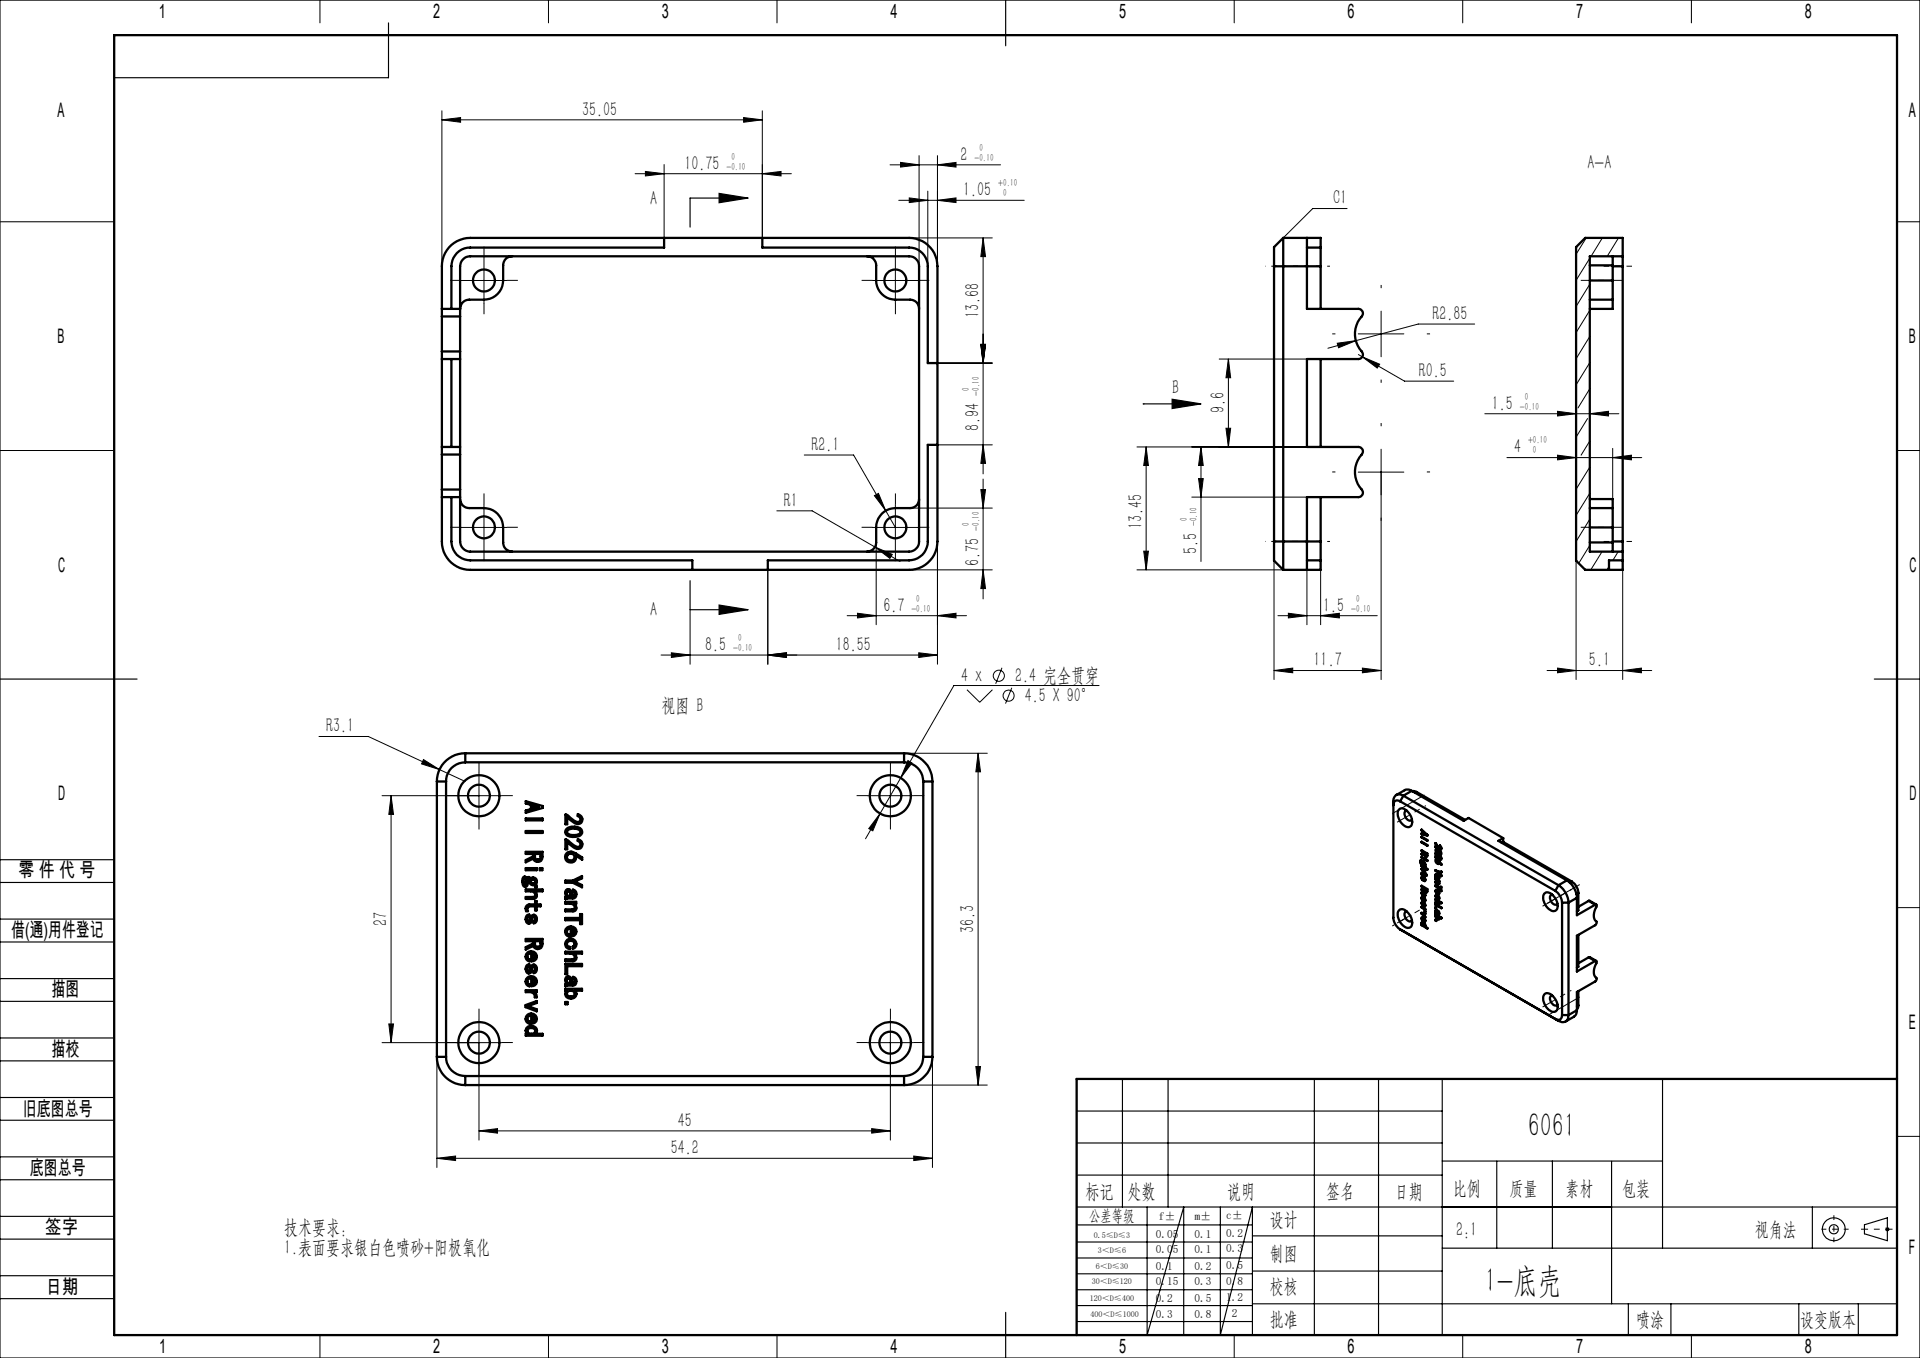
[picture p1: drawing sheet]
<svg xmlns="http://www.w3.org/2000/svg" width="420mm" height="297mm" viewBox="0 0 420 297" stroke-linecap="round" stroke-linejoin="round" font-family="sans-serif">
<g fill="none" stroke="#000" stroke-width=".5">
<path d="M25 7.7h390v284.3h-390zM112 56.1a1.93 1.93 0 0 0-1.9 1.9v3.3a4.2 4.2 0 0 1-4.2 4.2h-3.2a1.99 1.99 0 0 0-2.1 2.1M145.3 52v2.1h-42.4a4.1 4.1 0 0 0-4.2 4.1v9.4M166.8 52v2.1h32.1a4.1 4.1 0 0 1 4.1 4.1v21.2h2.1M189.7 56.1a1.99 1.99 0 0 1 2 1.9v3.3a4.2 4.2 0 0 0 4.2 4.2h3.2a1.93 1.93 0 0 1 1.9 2.1M278.7 58.2v60.2M278.7 58.2h10.2M280.7 52l-2 2v4.2M280.7 52v72.6M280.7 52h8.2v2.1M285.9 52v15.6h11.2a.98 .98 0 0 1 1 .5 .98 .98 0 0 1-.2 1.1 5.8 5.8 0 0 0 .1 7.9 .95 .95 0 0 1-.9 1.4h-11.2v19.3h11.2a.98 .98 0 0 1 1 .5 .98 .98 0 0 1-.2 1.1 5.8 5.8 0 0 0 .1 7.9 .95 .95 0 0 1-.9 1.4h-11.2v15.9M285.9 54.1h3"/>
<path d="M288.9 54.1v4.1M288.9 58.2v9.4M347.8 58h5M352.8 56.1v1.9M352.8 58.2h2.2M352.8 58v3.3M355 56.1v2.1M355 56.1h-7.2v64.5h7.2M355 56.1v-4.1h-8.2l-2 2v68.6l2 2h8.2v-4M355 58.2v60.2M96.7 76.9v1.6M96.7 67.6v1.6"/>
<path d="M96.7 69.2v7.7M96.7 67.6v-9.4a6.2 6.2 0 0 1 6.2-6.2h96a6.2 6.2 0 0 1 6.2 6.2v60.2a6.2 6.2 0 0 1-6.2 6.2h-96a6.2 6.2 0 0 1-6.2-6.2v-9.7M96.7 78.5h3.9M96.7 76.9h3.9M96.7 69.2h3.9M96.7 67.6h3.9M96.7 78.5v19.3M98.7 78.5v19.3M100.6 76.9v1.6M100.6 67.6v1.6M100.6 69.2v7.7M100.6 67.6v-9.4a2.23 2.23 0 0 1 2.3-2.1h96a2.17 2.17 0 0 1 2.1 2.1v60.2a2.23 2.23 0 0 1-2.1 2.2h-96a2.29 2.29 0 0 1-2.3-2.2v-9.7"/>
<path d="M100.6 78.5v19.3M288.9 78.5v19.3M347.8 65.5h5M347.8 61.3h5M352.8 61.3v4.2M352.8 65.5v2.1h-5M96.7 97.8v1.6M96.7 99.4v7.7M96.7 99.4h3.9M96.7 97.8h3.9M100.6 97.8v1.6M100.6 99.4v7.7"/>
<path d="M205.1 97.3h-2.1v21.1a4.1 4.1 0 0 1-4.1 4.2h-30.9v2M96.7 107.1v1.6M96.7 108.7h3.9M96.7 107.1h3.9M98.7 108.7v9.7a4.1 4.1 0 0 0 4.2 4.2h48.5v2M100.6 107.1v1.6M100.6 109.1a1.99 1.99 0 0 0 2.1 2 9.4 9.4 0 0 1 5.1 .5 4.4 4.4 0 0 1 2.3 3.8v3.2a1.99 1.99 0 0 0 1.9 2M201 109.1a1.93 1.93 0 0 1-1.9 2 9.1 9.1 0 0 0-5.1 .5 4.4 4.4 0 0 0-2.3 3.8v3.2a2.05 2.05 0 0 1-2 2M278.7 118.4v4.2l2 2M278.7 118.4h10.2M288.9 118.4v4.2M288.9 108.7v9.7"/>
<path d="M347.8 109.1h5v2M347.8 111.1h5M347.8 118.6h5M347.8 115.4h5M352.8 118.6v2M352.8 111.1v4.3M352.8 118.4h2.2M352.8 115.4v3.2M355 118.4v2.2M285.9 122.6h3M288.9 122.6v2h-8.2M355 122.6h-3v2"/>
<path d="M95.6 170.9h2M95.6 170.9v60.2M97.6 170.9v60.2M101.8 166.7a4.2 4.2 0 0 0-4.2 4.2M101.8 164.7a6.2 6.2 0 0 0-6.2 6.2M101.8 166.7h96M101.8 164.7v2M101.8 164.7h96M115 175.2l3.7 1.1v.4l-3.7 1.1v-.5l1.1-.4v-.9l-1.1-.3zM115 179h3.7v.4h-3.7zM116.6 176.1l1.3 .4-1.3 .3zM123.7 178.1a1.24 1.24 0 0 1 1 .7l.4 .3a1.38 1.38 0 0 0 1.7 .5 .7 .7 0 0 0-.4-1.1v-.5a1.13 1.13 0 0 1 .9 1.7 1.13 1.13 0 0 1-1.9 .1l-1.3-1.1v1.6h-.4z"/>
<path d="M197.8 166.7a4.2 4.2 0 0 1 4.2 4.2M197.8 164.7a6.2 6.2 0 0 1 6.2 6.2M197.8 164.7v2M202 170.9v60.2M202 170.9h2M204 170.9v60.2M306.1 176.9a1.59 1.59 0 0 1 2.1 .9 2.37 2.37 0 0 1 .3 2.9 1.91 1.91 0 0 1-2.4-1.4 2 2 0 0 1 0-2.4zM306.3 175.3a.9 .9 0 0 0-1.1-.2 .9 .9 0 0 0-.4 1M306.3 175.3l33.9 19.5M307 174a1.32 1.32 0 0 0-1.6-.1 1.32 1.32 0 0 0-.6 1.4v25.4a3.3 3.3 0 0 0 1.5 2.6M307 174l-.7 1.3M307 174l33.9 19.6"/>
<path d="M307.8 177.3a.58 .58 0 0 0-.6 .4 .58 .58 0 0 0 .1 .6 1.12 1.12 0 0 0 1.5 1l.1-.1M308.8 173l-.5-.3h-.7l-2.2 1.2M308.8 173l11.4 6.5 1-.6 7.6 4.4M308.8 173l-1.8 1M309 173.1l.9 .1M309.9 173.2l10.6 6.1M309.9 173.2l-.3 .2M114.5 191.8l.3-.1 .5 .4 .4-.3 .3 .3a.85 .85 0 0 1 1.2 0 .85 .85 0 0 1 0 1.2l.2 .7h-.3v-.5a.92 .92 0 0 1-1.1-.2 .92 .92 0 0 1-.2-1.1l-.2 .1-.3 1.4-.2 .2h-.4a1.69 1.69 0 0 1-.2-2.1zM114.7 192.1h.1a1.09 1.09 0 0 1 .1 1.4h-.1a1.3 1.3 0 0 1-.1-1.4zM115 194.5h3.7v.4h-1.8a.88 .88 0 0 1 .5 1 .88 .88 0 0 1-.7 .7h-1.7v-.4h1.6l.5-.3a.86 .86 0 0 0-1-1h-1.1zM115 186.3h3.7v1.1a1.03 1.03 0 0 1-.8 1.1 1.03 1.03 0 0 1-1.2-.7l-1.7 .8v-.5l1.6-.8v-.5h-1.6zM115 181.7h3.7v.5h-3.7z"/>
<path d="M115 189.9h2.4v.4h-2.4zM115.3 198l.5-.2h1.3v-.7h.3v.7h.9v.4h-.9v.9h-.3v-.9h-1.3l-.4 .2 .1 .9h-.4a1.18 1.18 0 0 1 .2-1.3zM117 186.8h1.3a.88 .88 0 0 1-.7 1.2 .52 .52 0 0 1-.6-.6zM118.1 189.9h.5v.4h-.5zM123.7 197.2h2.3v.5h-.4a.88 .88 0 0 1 .5 .9 .88 .88 0 0 1-.8 .7h-1.6v-.4h1.5l.5-.3a.86 .86 0 0 0-1-.9h-1zM123.7 183.6l.4 .1 1 .8a1.47 1.47 0 0 0 1.7 .6 .73 .73 0 0 0-.4-1.2v-.4a1.12 1.12 0 0 1 .9 1.7 1.12 1.12 0 0 1-1.9 .1l-1.3-1.1v1.5h-.4zM123.7 192.6h1.6l2-1v.5l-1.5 .7 1.5 .8v.5l-2-1h-1.6zM123.8 194.7a.65 .65 0 0 1 1.1 .1l.4 1.3a.54 .54 0 0 0 .5-.5 .54 .54 0 0 0-.5-.6v-.4a.99 .99 0 0 1 .8 1 .99 .99 0 0 1-.8 .9h-1.2l-.4 .2v-.6h.3a1.06 1.06 0 0 1-.2-1.4zM123.8 181.4a2.49 2.49 0 0 1 3.4 0 .94 .94 0 0 1-.6 1.5 2.23 2.23 0 0 1-3-.9zM123.9 186.7a1.59 1.59 0 0 1 2.1 0l1.4 .8v.5l-1.5-.9a1.19 1.19 0 0 1-1.4 1.5 1.19 1.19 0 0 1-.6-1.9zM124.1 195.1l.2-.2 .3 .1 .3 1.1a.71 .71 0 0 1-.7-.3 .71 .71 0 0 1-.1-.7zM124.2 181.6a2.12 2.12 0 0 1 2.8 .3v.2a2.01 2.01 0 0 1-3-.1z"/>
<path d="M125.8 192.8h.1M306 199.1a1.29 1.29 0 0 1 2 .5 2.52 2.52 0 0 1 .5 3.2 1.91 1.91 0 0 1-2.4-1.4 2.19 2.19 0 0 1-.1-2.3zM307.8 199.4a.73 .73 0 0 0-.4 1.2 .94 .94 0 0 0 1.5 .7M310.8 188.1l.2 .1a1.28 1.28 0 0 1 .8 1.4l-.1-.3a.59 .59 0 0 1-.4-.7l-.2-.1a.34 .34 0 0 1-.2 .6l-.2-.3zM310.8 188.3l.2 .2-.1 .4zM310.9 199.6l.9 .1v.2l-.7-.1 .7 .9-.9-.9zM311 198.3l.8 .5v.2l-.2-.2 .2 .6zM311 197.3a.6 .6 0 0 1 .7 .3 .6 .6 0 0 1-.1 .7l-.2-.1v-.7a.24 .24 0 0 0-.3 .2 .24 .24 0 0 0 .2 .2v.2l-.3-.3zM311 195.1a.6 .6 0 0 1 .7 .2 .6 .6 0 0 1-.1 .8l-.2-.1v-.7a.24 .24 0 0 0-.3 .1 .24 .24 0 0 0 .2 .3v.2l-.3-.3zM311 193.7l1.2 .7v.5a.37 .37 0 0 1-.4 .2 .37 .37 0 0 1-.3-.4h-.5v-.3l.5 .1v-.3l-.5-.3zM311 190.8l.1-.1 .6 .4v-.3l.4 .7-.3-.2v.4l-.1-.5-.5-.2h-.1v.3h-.1zM311 189.3l1.2 .7v.2l-.6-.3 .2 .4-.2 .2-.6-.4v-.1l.7 .3-.2-.4-.5-.4z"/>
<path d="M311 185.9l1.2 .8-.1 .7-.4-.1-.2-.4h-.5v-.2h.5v-.2l-.5-.4zM311 181.4l1.2 1.2v.2l-1.2-.3v-.3l.4 .1v-.3l-.4-.4zM311 183l1.2 .7v.2l-1.2-.7zM311 184.1l1.2 .7v.2l-1.2-.7zM311 187.4l.8 .5v.2l-.8-.5zM311 196.1h.2v.2h-.1v.4l.3-.2a.35 .35 0 0 1 .4 .2 .35 .35 0 0 1-.2 .4v-.5h-.1l-.1 .4a.52 .52 0 0 1-.4-.9zM311 191.7h.2v.2h-.1v.4l.3-.3a.35 .35 0 0 1 .4 .2 .35 .35 0 0 1-.2 .5v-.6h-.1l-.1 .4a.52 .52 0 0 1-.4-.8zM311.1 199.8h.1M311.5 195.3l.2 .3-.1 .3zM311.5 197.6l.2 .2-.1 .3zM311.5 182.1l.5 .4-.5-.1zM311.6 186.5l.5 .3v.4l-.4-.2z"/>
<path d="M311.6 194.3l.5 .3v.3l-.4-.1zM312 182.5h.1M312 188l.2 .3zM314 200l1.3 .7v.2l-.6-.3 .2 .3a.54 .54 0 0 1-.7 .1 .54 .54 0 0 1-.2-.8zM314 196.6l1.3 .8v.2l-.6-.4 .2 .2v.4l-.2 .1-.7-.4v-.2l.7 .3-.1-.4-.6-.4zM314 192.2l.9 .4v.2h-.2l.2 .2-.1 .4-.8-.4v-.1l.7 .2-.1-.3-.6-.4zM314 186.6l1.1 1.3-.1-.8a.51 .51 0 0 1 .3 .5 .51 .51 0 0 1-.3 .5l-.9-1.2v.7l-.1-.1zM314 184.4l1.1 1.2-.1-.7a.51 .51 0 0 1 .3 .5 .51 .51 0 0 1-.3 .4l-.9-1.1v.6h-.1zM314 190.3l.6 .3h.7v.2h-.6l.6 .6v.2l-.7-.8-.6-.3zM314 193.6l1.2 .7v-.4l.1 .1v.9l-.1-.4-1.2-.7zM314 197.7l1.3 .8v.1l-1.2-.6v.7l-.1-.1zM314.1 198.9a.82 .82 0 0 1 .5 .9l.1-.1-.1-.5 .3 .4-.1 .4-.8-.3z"/>
<path d="M314.1 191.2a.81 .81 0 0 1 .5 .8l.1-.1-.1-.5 .3 .5-.1 .3-.8-.3zM314.1 187.9l.6 .2 .6 1.1-.5-.7 .1 .2a.43 .43 0 0 1-.6 .2 .43 .43 0 0 1-.3-.4zM314.1 185.7a1.04 1.04 0 0 1 1.1 1.2 1.04 1.04 0 0 1-1.1-1.2zM314.1 195.6a.65 .65 0 0 1 .7 .4 .65 .65 0 0 1-.1 .7l-.1-.2a.37 .37 0 0 0 .1-.5 .37 .37 0 0 0-.5-.1l-.1 .2 .3 .5-.4-.5zM314.1 194.6a.68 .68 0 0 1 .6 1l-.3-.1v-.7a.24 .24 0 0 0-.3 .2 .24 .24 0 0 0 .2 .3v.1l-.3-.4zM314.1 185.9a.84 .84 0 0 1 1 .8 1.01 1.01 0 0 1-1-.8zM314.1 188.1a.39 .39 0 0 1 .5 .2 .39 .39 0 0 1 0 .5l-.4-.3zM314.1 191.4l.3 .1v.4l-.2-.2zM314.1 199.1a.4 .4 0 0 1 .3 .6zM314.6 194.9l.1 .4-.1 .1zM314.7 190.8h.1M328.8 183.3l-1 .6 15 8.6"/>
<path d="M328.8 184.1l-.3 .2M328.8 184.1l15 8.7M328.8 183.3v.8M337.8 195.4a1.33 1.33 0 0 1 2 .5 2.52 2.52 0 0 1 .6 3.2 1.62 1.62 0 0 1-2.1-.8 2.56 2.56 0 0 1-.5-2.9zM339.6 195.7a.73 .73 0 0 0-.4 1.2 .94 .94 0 0 0 1.5 .7M340.2 194.8a3.3 3.3 0 0 1 1.5 2.6M340.9 193.6a4.9 4.9 0 0 1 2.2 3.8M340.9 193.6l-.7 1.2M341.7 197.4h1.4M341.7 197.4v24.6M342.8 192.5a4.9 4.9 0 0 1 2.1 3.9M342.8 192.5l-1.9 1.1"/>
<path d="M343.1 197.4v24.6M343.8 192.8a3.2 3.2 0 0 1 1.5 2.5M343.8 192.8l-.4 .2M344.9 196.4l-1.8 1M344.9 196.4v3.8l4-2.3M345.3 195.3v3.8l-.4 .2M345.3 195.3l-.5 .2M347.5 197l1.7 .8M347.5 197l1.4 .9M347.5 197l-2.2 1.3M348.9 197.9l.3-.1 .1 .3a2.84 2.84 0 0 0 0 3.7l-.4 .5-4 2.3v7.9l4-2.3M115 219.8l2.4-.9v.5l-1.8 .6 1.8 .7v.5l-2.4-.9z"/>
<path d="M115 216.6h2.4v.4h-.6l.5 .5 .1 .6h-.4a1.03 1.03 0 0 0-.8-1.1h-1.2zM115 205.3h3.7v1.1a1.04 1.04 0 0 1-.8 1.1 1.04 1.04 0 0 1-1.2-.6l-1.7 .8v-.6l1.6-.7v-.6h-1.6zM115.3 211.1l.5-.2v.4l-.3 .1-.1 .5 .1 .5h.4l.2-.6a.71 .71 0 0 1 .7-.8 .71 .71 0 0 1 .6 .9 .75 .75 0 0 1-.7 .9v-.4l.3-.1 .1-.4-.2-.4h-.3l-.2 .4a.71 .71 0 0 1-.4 .9 .71 .71 0 0 1-.9-.3 1.3 1.3 0 0 1 .2-1.4zM115.3 200.2l.5-.2v.4l-.4 .2v.8l.4 .1 .3-.6a.71 .71 0 0 1 .7-.8 .71 .71 0 0 1 .6 .9 .75 .75 0 0 1-.7 .9v-.4l.3-.1v-.7l-.2-.2-.2 .1-.2 .5a.72 .72 0 0 1-.4 .8 .72 .72 0 0 1-.9-.3 1.34 1.34 0 0 1 .2-1.4zM115.4 213.7a1.15 1.15 0 0 1 1.9 .4 1.15 1.15 0 0 1-1.1 1.6v-1.7a.66 .66 0 0 0-.8 .4 .66 .66 0 0 0 .4 .8v.5a1.1 1.1 0 0 1-.8-.8 1.1 1.1 0 0 1 .4-1.2zM115.4 208.3a1.16 1.16 0 0 1 1.8 .2 1.16 1.16 0 0 1-.6 1.7l-.4 .1v-1.8a.66 .66 0 0 0-.8 .5 .66 .66 0 0 0 .4 .8v.5a1.09 1.09 0 0 1-.8-.9 1.09 1.09 0 0 1 .4-1.1zM116.6 208.5l.3 .2 .2 .5a.54 .54 0 0 1-.5 .6zM116.6 214l.3 .2 .2 .4a.53 .53 0 0 1-.5 .6zM117 205.8h1.3a.9 .9 0 0 1-.7 1.3 .55 .55 0 0 1-.6-.7zM123.7 216.2h3.6v.5h-1.6l.2 .1a1.01 1.01 0 0 1 0 1.2 1.01 1.01 0 0 1-1.1 .4 1 1 0 0 1-1-.5 1 1 0 0 1 .2-1.2h-.3zM123.7 208.1h3.6v.5h-1.7a.88 .88 0 0 1 .5 .9 .88 .88 0 0 1-.8 .7h-1.6v-.4h1.5l.5-.3a.86 .86 0 0 0-1-.9h-1zM123.7 219.1h.4v.5h-.4z"/>
<path d="M123.7 200.8h3.2v-.9h.4v2.2h-.4v-.8h-3.2zM123.7 210.8h3.6v.5h-3.2v1.7h-.4zM123.8 213.7a.65 .65 0 0 1 1.1 .2l.4 1.2a.55 .55 0 0 0 .4-.5 .55 .55 0 0 0-.4-.5v-.5a1 1 0 0 1 .8 .9 1 1 0 0 1-.5 1 2.64 2.64 0 0 0-1.9 .2v-.5l.3-.1a1.06 1.06 0 0 1-.2-1.4zM124.1 205.5a1.2 1.2 0 0 1 1.7 .2 1.2 1.2 0 0 1-.2 1.7l-.3 .1v-.5l.2-.1a.8 .8 0 0 0-.3-1.1 .8 .8 0 0 0-1.1 .4 .62 .62 0 0 0 .5 .9v.4a1.12 1.12 0 0 1-.9-.8 1.12 1.12 0 0 1 .4-1.2zM124.1 202.8a1.16 1.16 0 0 1 1.8 .2 1.16 1.16 0 0 1-.6 1.7l-.5 .1v-1.7a.68 .68 0 0 0-.8 .4 .68 .68 0 0 0 .5 .9v.4a1.11 1.11 0 0 1-.8-.8 1.11 1.11 0 0 1 .4-1.2zM124.1 214.1l.4-.1 .2 .3 .2 .8h-.4a.75 .75 0 0 1-.4-1zM124.2 216.8a1.08 1.08 0 0 1 1.5 .3 .84 .84 0 0 1-.5 .8 .84 .84 0 0 1-.9-.1l-.2-.1a.61 .61 0 0 1 .1-.9zM125.2 203.1l.4 .2 .1 .4a.53 .53 0 0 1-.5 .6zM306.3 203.3l34.6 20M306.3 203.3l.7 .4M311 201.7a.6 .6 0 0 1 .6 .2 .6 .6 0 0 1 .1 .7l.5 .5-1.2-.8zM311 200.7a.6 .6 0 0 1 .7 .2 .6 .6 0 0 1-.1 .7l-.2-.1v-.7a.22 .22 0 0 0-.3 .2 .22 .22 0 0 0 .2 .3v.2l-.3-.3z"/>
<path d="M311.1 201.9h.2a.35 .35 0 0 1 .3 .2 .35 .35 0 0 1-.1 .4l-.3-.2zM311.5 200.9l.1 .5h-.1zM314 201.1l.2 .3zM314.1 200.3a.46 .46 0 0 1 .6 .6h-.1a.52 .52 0 0 1-.5-.6zM337.8 217.5a1.33 1.33 0 0 1 2 .5 2.52 2.52 0 0 1 .6 3.2 2.09 2.09 0 0 1-2.6-1.7 2.13 2.13 0 0 1 0-2zM339.6 217.7a.73 .73 0 0 0-.4 1.3 .94 .94 0 0 0 1.5 .7v-.1M345.3 219.9l-.4 .9M345.3 204.5v7l-.4 .1M345.3 216.8v3.1M345.3 219.9l-.4 .2M347.5 209.4l.3-.1 1.4 .8M347.5 209.4l1.4 .8"/>
<path d="M347.5 209.4l-2.2 1.3M348.9 210.2a.29 .29 0 0 1 .4 .1 .29 .29 0 0 1-.1 .4 2.49 2.49 0 0 0 .1 3.3l-.3 .6-4.1 2.4v3.9M95.6 231.1a6.2 6.2 0 0 0 6.2 6.2M95.6 231.1h2M97.6 231.1a4.2 4.2 0 0 0 4.2 4.2M101.8 235.3h96M101.8 235.3v2M101.8 237.3h96M115.1 224.9a1.26 1.26 0 0 1 1.5-.5 1.26 1.26 0 0 1 .8 1.2l-.3 .5h1.6v.4h-3.7v-.4h.4l-.4-.4zM115.4 221.9a1.16 1.16 0 0 1 1.9 .4 1.16 1.16 0 0 1-1.1 1.6v-1.8a.66 .66 0 0 0-.8 .5 .66 .66 0 0 0 .4 .8v.5a1.09 1.09 0 0 1-.8-.9 1.09 1.09 0 0 1 .4-1.1zM115.5 225.1a.96 .96 0 0 1 1.6 .4 .91 .91 0 0 1-.9 .6 .91 .91 0 0 1-.8-.6zM116.6 222.1l.3 .2 .2 .5a.54 .54 0 0 1-.5 .6z"/>
<path d="M197.8 235.3v2M202 231.1a4.2 4.2 0 0 1-4.2 4.2M202 231.1h2M204 231.1a6.2 6.2 0 0 1-6.2 6.2M341.7 222a.9 .9 0 0 1-.4 1 .9 .9 0 0 1-1.1-.2l.7 .5M341.7 222h1.4M343.1 222a1.35 1.35 0 0 1-.6 1.4 1.35 1.35 0 0 1-1.6-.1M344.9 220.9l-.1 .9-.2 .3-2.1 1.3M344.9 220.9l-1.8 1.1M415 236h-179.5v56"/>
<circle cx="105.9" cy="61.3" r="2.4"/>
<circle cx="195.9" cy="61.3" r="2.4"/>
<circle cx="105.9" cy="115.3" r="2.4"/>
<circle cx="195.9" cy="115.3" r="2.4"/>
<circle cx="104.8" cy="174" r="4.5"/>
<circle cx="104.8" cy="174" r="2.41"/>
<circle cx="194.8" cy="174" r="4.5"/>
<circle cx="194.8" cy="174" r="2.41"/>
<circle cx="116.6" cy="192.8" r=".46"/>
<circle cx="124.9" cy="187.4" r=".79"/>
<circle cx="311.5" cy="188.9" r=".21"/>
<circle cx="104.8" cy="228" r="4.5"/>
<circle cx="104.8" cy="228" r="2.4"/>
<circle cx="194.8" cy="228" r="4.5"/>
<circle cx="194.8" cy="228" r="2.4"/>
</g>
<g fill="none" stroke="#000" stroke-width=".22">
<path d="M70 0v5M120 0v5M170 0v5M270 0v5M320 0v5M370 0v5M96.7 26.2l4.1-.5v1zM96.7 24.2v34M96.7 26.2h70.1M138.9 38h34.2M141.2 37.5l4.1 .5-4.1 .5zM145.3 36v16"/>
<path d="M162.7 25.7l4.1 .5-4.1 .5zM166.8 38l4.1-.5v1zM166.8 24.2v27.8M194.7 36.1h24.2M197 35.5l4 .6-4 .4zM201 34v24.2M205.1 36.1l4-.6v1zM205.1 34v24.2M0 48.5h25M105.9 56.3v10.1M195.9 56.3v10.1M196.6 43.8h27.4"/>
<path d="M198.9 52h18.2M198.9 43.3l4.1 .5-4.1 .5zM203 41.8v16.4M205.1 43.8l4-.5v1zM215.1 52l.5 4.1h-1zM215.1 52v51.6M294.7 45.6h-7.5l-6.5 6.4M347 52l-2.2 3.6M347.8 56.5l-3 4.8M350.5 52l-2.4 4.1M354 52l-2.4 4.1M415 48.5h5"/>
<path d="M100.9 61.3h9.9M190.9 61.3h10M205.1 79.4h12M214.6 75.3h1l-.5 4.1zM266.7 78.5h19.2M268.7 78.5l.5 4.1h-1zM268.7 78.5v19.3M292.5 75.1l4.1-.6-3.8 1.6zM296.6 74.5l-6.1 1.7M297.1 73h10M297.1 77.5l.9 .5M298 78l3.8 1.7-.5 .8z"/>
<path d="M298 78l9.2 5.4h10.8M302.1 68v10M322.6 70.9h-12.4l-13.6 3.6M347.8 62.2l-3 4.8M347.8 67.9l-3 4.8M347.8 73.6l-3 4.9M347.8 79.3l-3 4.9M0 98.5h25M175.9 99.5h10.8l9.2 15.9M205.1 97.3h12M215.1 97.3l.5 4h-1zM248.7 97.8h37.2"/>
<path d="M250.7 97.8l.5 4h-1zM250.7 97.8v26.8M262.7 97.8l.5 4h-1zM262.7 97.8v25M268.2 93.7h1l-.5 4.1zM302.1 98.2v50.4M324.8 90.5h29.3M340.7 99.6l4.1 .5-4.1 .5zM340.7 90l4.1 .5-4.1 .5zM347.3 91.5l-2.5 4.1M347.8 85l-2.6 4.2M347.8 96.4l-1.9 3.2"/>
<path d="M347.8 90.5l4.1-.5v1zM352.8 98.1v11M415 98.5h5M100.9 115.4h9.9M105.9 110.3v10M169.9 111.7h7.8l19.2 11.1M190.9 115.4h10M191.3 108.4l.9-.5 1.5 3.8zM191.4 119.6l3.8 1.6-.5 .9zM191.7 118.6v18M195.9 110.3v10M199.1 111.1h18"/>
<path d="M205.1 118.4v26.9M214.6 107.1h1l-.5 4zM215.1 104.8v26.2M260.7 108.7h25.2M262.2 104.7h1l-.5 4zM278.7 118.4v30.2M297.1 103.3h10M329.6 100.1h29.5M347.8 102.2l-3 4.8M347.8 107.9l-3 4.8M347.8 113.6l-3 4.8M347.8 119.3l-2.5 3.9"/>
<path d="M352.8 100.1l4.1-.5v1zM151 133.3v12M168 124.6v20.7M185.3 134.7h26.1M187.6 134.1l4.1 .6-4.1 .4zM198.9 124.6h18.2M205.1 134.7l4-.6v1zM215.1 124.6l.5 4.1h-1zM248.7 124.6h32M250.2 120.5h1l-.5 4.1zM279.5 134.7h21.8M281.8 134.1l4.1 .6-4.1 .4z"/>
<path d="M285.9 124.6v12M288.9 134.7l4.1-.6v1zM288.9 124.6v12M344.8 122.6v26M350.4 120.6l-2.4 4M352 123.9l-.5 .7M354 120.6l-1.2 2M355 120.6v28M146.9 142.8l4.1 .5-4.1 .5zM168 143.3l4-.5v1zM201 142.8l4.1 .5-4.1 .5zM205.1 143.3h-60.5"/>
<path d="M211.5 150.8l2.8 2.8 2.8-2.8M219.2 146l-1.4 3.5M221.3 150.4l-1.3 3.5M240.4 149.9h-31.7l-11.7 20.2M278.7 146.6l4.1-.5v1zM278.7 146.6h23.4M298 146.1l4.1 .5-4.1 .5zM338.4 146.6h22.9M340.7 146.1l4.1 .5-4.1 .5zM355 146.6l4.1-.5v1zM69.8 161.1h10.8l15.5 7.2M85.5 174l.6 4.1h-1z"/>
<path d="M85.5 174v54M92.6 166.1l3.5 2.2-3.9-1.2zM96.1 168.3l5.7 2.6M104.8 169v10M109.7 174h-26.1M189.8 174h10M192.5 177.9l-1.6 3.8-.9-.5zM194.8 169v10M197 170.1l-7.7 13.3M197.8 164.7h18.2M198.6 166.3l.9 .6-2.5 3.2zM214 164.7l.5 4.1h-1z"/>
<path d="M214 164.7v72.6M415 198.5h5M85.1 223.9h1l-.6 4.1zM95.6 231.1v24.2M104.8 223v26.3M109.7 228h-26.1M189.8 228h10M194.8 223v26.3M197.8 237.3h18.2M204 231.1v24.2M213.5 233.3h1l-.5 4zM95.6 253.3l4.1-.5v1z"/>
<path d="M95.6 253.3h108.4M104.8 247.3l4-.5v1zM104.8 247.3h90M190.7 246.8l4.1 .5-4.1 .5zM199.9 252.8l4.1 .5-4.1 .5zM415 248.5h5M412.4 268.8h.9M412.5 268.5l.7 .7M412.9 268.4v.9M413.2 268.5l-.7 .7M70 292v5M120 292v5"/>
<path d="M170 292v5M270 292v5M320 292v5M370 292v5"/>
<circle cx="218.5" cy="147.8" r="1.21"/>
<circle cx="220.6" cy="152.1" r="1.22"/>
</g>
<g fill="none" stroke="#000" stroke-width=".25">
<path d="M0 0h420v297h-420zM85 5v12h-60M220 0v10M157.3 42.3l6.4 1-6.4 1zM163.7 43.3h-12.7v6.4M250 88.3h.1M250 88.3h12.7M256.4 87.3l6.3 1-6.3 1.1zM151 127v6.3h12.7M157.3 132.3l6.4 1-6.4 1.1zM0 148.5h30M410 148.5h10"/>
<path d="M0 193h25M0 188h25M0 206h25M0 201h25M0 219h25M0 214h25M0 232h25M0 227h25M245.5 236v28M255.5 236v28M287.5 236v56M301.6 236v56"/>
<path d="M315.5 235.9v56.1M363.7 236v37M0 245h25M0 240h25M0 258h25M0 253h25M235.5 243h80M235.5 250h80M235.5 257h80M315.5 253.9h48.2M327.4 254v19M339.6 253.9v19.1"/>
<path d="M352.5 254v31.1M0 271h25M0 266h25M0 279h25M235.5 275.1h38.5M235.5 278.6h38.5M235.5 264h179.5M235.5 267.9h38.5M235.5 271.6h38.5M250.9 264v28l8-28v28M266.9 264v28l7.1-28v28M274 270.3h41.5"/>
<path d="M274 278h41.5M315.5 273h99.5M396.5 264v9M407.8 267.9l5.1-1.6v5.1l-5.1-1.6zM0 284h25M220 287v10M235.5 282.1h38.5M235.5 285.5h38.5M235.5 289h38.5M274 285.1h141M356.2 285.1v6.9M365.5 285.1v6.9"/>
<path d="M393.5 285.1v6.9M406.5 285.1v6.9"/>
<circle cx="401.1" cy="268.8" r="1"/>
<circle cx="401.2" cy="268.8" r="2.5"/>
</g>
<path d="M285.9 58.2h5M285.9 118.4h5" fill="none" stroke="#000" stroke-width=".22" stroke-dasharray="30.5 1.3 1.3 1.3" stroke-dashoffset="29.9" stroke-linecap="butt"/>
<path d="M280.7 58.2h5.2M280.7 118.4h5.2" fill="none" stroke="#000" stroke-width=".22" stroke-dasharray="30.5 1.3 1.3 1.3" stroke-dashoffset="29.8" stroke-linecap="butt"/>
<path d="M280.7 58.2h-4M280.7 118.4h-4" fill="none" stroke="#000" stroke-width=".22" stroke-dasharray="30.5 1.3 1.3 1.3" stroke-dashoffset="30.4" stroke-linecap="butt"/>
<g fill="none" stroke="#000" stroke-width=".22" stroke-dasharray="30.5 1.3 1.3 1.3" stroke-linecap="butt">
<path d="M105.9 56.3v-2.4M195.9 56.3v-2.4M100.9 61.3h-2.4M105.9 66.3v2.4M110.9 61.3h2.4M190.9 61.3h-2.4M195.9 66.3v2.4M200.9 61.3h2.4M292.1 73h-.7M302.1 63v-.7M312.1 73h.7M302.1 93.2v-.7"/>
<path d="M302.1 83v.7M100.9 115.3h-2.4M105.9 110.3v-2.4M110.9 115.3h2.4M190.9 115.3h-2.4M195.9 110.3v-2.4M200.9 115.3h2.4M292.1 103.2h-.7M302.1 113.2v.7M312.1 103.2h.7M105.9 120.3v2.4M195.9 120.3v2.4"/>
<path d="M99.8 174h-2.4M104.8 169v-2.4M104.8 179v2.4M109.8 174h2.4M189.8 174h-2.4M194.8 169v-2.4M194.8 179v2.4M199.8 174h2.4M305.6 179.8l2.5-1.4M307 176.5l1.8-1M307 176.5l-2.4 1.4M308.8 175.5l2.8-1.6"/>
<path d="M337.4 198.2l2.5-1.4M340.9 196.1l1.9-1M340.9 196.1l-2.4 1.4M342.8 195.1l2.8-1.6M305.6 201.9l2.5-1.5M342.8 219.6l2.8-1.6M99.8 228h-2.4M104.8 223v-2.4M104.8 233v2.4M109.8 228h2.4M189.8 228h-2.4M194.8 223v-2.4"/>
<path d="M194.8 233v2.4M199.8 228h2.4M337.4 220.2l2.5-1.4M340.9 220.7l1.9-1.1M340.9 220.7l-2.4 1.4"/>
</g>
<path d="M354.8 61.3h-9M354.8 115.3h-9" fill="none" stroke="#000" stroke-width=".22" stroke-dasharray="30.5 1.3 1.3 1.3" stroke-dashoffset="27.9" stroke-linecap="butt"/>
<path d="M357 58.2h-6.2M357 118.4h-6.2" fill="none" stroke="#000" stroke-width=".22" stroke-dasharray="30.5 1.3 1.3 1.3" stroke-dashoffset="29.3" stroke-linecap="butt"/>
<path d="M308.7 200.1l-4.1 2.4" fill="none" stroke="#000" stroke-width=".22" stroke-dasharray="30.5 1.3 1.3 1.3" stroke-dashoffset="30" stroke-linecap="butt"/>
<path d="M311.9 176.2l-3.8 2.2M311.9 198.2l-3.8 2.2M343.7 194.6l-3.8 2.2M343.7 216.6l-3.8 2.2" fill="none" stroke="#000" stroke-width=".22" stroke-dasharray="30.5 1.3 1.3 1.3" stroke-dashoffset="30.2" stroke-linecap="butt"/>
<path d="M401.2 271.7v-5.9M404.4 268.8h-6" fill="none" stroke="#000" stroke-width=".22" stroke-dasharray="30.5 1.3 1.3 1.3" stroke-dashoffset="29.4" stroke-linecap="butt"/>
<path d="M414 268.8h-6.9" fill="none" stroke="#000" stroke-width=".22" stroke-dasharray="30.5 1.3 1.3 1.3" stroke-dashoffset="28.9" stroke-linecap="butt"/>
<g fill="#000">
<path d="M256.4 87.3l6.3 1-6.3 1.1z"/>
<path d="M96.7 26.2l4.1-.5v1zM162.7 25.7l4.1 .5-4.1 .5z"/>
<path d="M197 35.5l4 .6-4 .4zM205.1 36.1l4-.6v1z"/>
<path d="M157.3 42.3l6.4 1-6.4 1zM157.3 132.3l6.4 1-6.4 1.1z"/>
<path d="M198.9 43.3l4.1 .5-4.1 .5zM205.1 43.8l4-.5v1z"/>
<path d="M214.6 75.3h1l-.5 4.1zM215.1 97.3l.5 4h-1zM215.1 52l.5 4.1h-1zM214.6 75.3h1l-.5 4.1zM214.6 107.1h1l-.5 4zM215.1 124.6l.5 4.1h-1zM262.7 97.8l.5 4h-1zM262.2 104.7h1l-.5 4zM268.7 78.5l.5 4.1h-1zM268.2 93.7h1l-.5 4.1zM250.7 97.8l.5 4h-1zM250.2 120.5h1l-.5 4.1zM85.5 174l.6 4.1h-1zM85.1 223.9h1l-.6 4.1zM214 164.7l.5 4.1h-1zM213.5 233.3h1l-.5 4z"/>
<path d="M191.4 119.6l3.3 2.5 .5-.9zM191.3 108.4l2.4 3.3-1.5-3.8zM141.2 37.5l4.1 .5-4.1 .5zM166.8 38l4.1-.5v1zM292.5 75.1l.3 1 3.8-1.6zM298 78l3.3 2.5 .5-.8zM281.8 134.1l4.1 .6-4.1 .4zM288.9 134.7l4.1-.6v1zM92.6 166.1l-.4 1 3.9 1.2zM192.5 177.9l-2.5 3.3 .9 .5zM198.6 166.3l-1.6 3.8 2.5-3.2z"/>
<path d="M352.8 100.1l4.1-.5v1zM340.7 99.6l4.1 .5-4.1 .5zM347.8 90.5l4.1-.5v1zM340.7 90l4.1 .5-4.1 .5z"/>
<path d="M187.6 134.1l4.1 .6-4.1 .4zM205.1 134.7l4-.6v1z"/>
<path d="M168 143.3l4-.5v1zM146.9 142.8l4.1 .5-4.1 .5z"/>
<path d="M201 142.8l4.1 .5-4.1 .5zM168 143.3l4-.5v1z"/>
<path d="M298 146.1l4.1 .5-4.1 .5zM278.7 146.6l4.1-.5v1zM190.7 246.8l4.1 .5-4.1 .5zM104.8 247.3l4-.5v1zM199.9 252.8l4.1 .5-4.1 .5zM95.6 253.3l4.1-.5v1z"/>
<path d="M340.7 146.1l4.1 .5-4.1 .5zM355 146.6l4.1-.5v1z"/>
</g>
<g font-size="7.5">
<text x="334.2" y="248.7">6061</text>
<text x="324.8" y="282.6">1-底壳</text>
</g>
<g font-size="4.4">
<text x="34.8" y="3.9">1</text>
<text x="94.8" y="3.9">2</text>
<text x="144.8" y="3.9">3</text>
<text x="194.8" y="3.9">4</text>
<text x="244.8" y="3.9">5</text>
<text x="294.8" y="3.9">6</text>
<text x="344.8" y="3.9">7</text>
<text x="394.8" y="3.9">8</text>
<text x="12.6" y="25.6">A</text>
<text x="127.4" y="25.3">35.05</text>
<text x="417.6" y="25.6">A</text>
<text x="210.1" y="35.1">2</text>
<text x="149.7" y="37.1">10.75</text>
<text x="347.3" y="37">A-A</text>
<text x="142.2" y="44.8">A</text>
<text x="210.7" y="42.9">1.05</text>
<text x="291.6" y="44.7">C1</text>
<text x="214.2" y="69.5" transform="rotate(-90 214.2 69.5)">13.68</text>
<text x="313.4" y="70">R2.85</text>
<text x="12.6" y="75">B</text>
<text x="417.6" y="75">B</text>
<text x="310.4" y="82.5">R0.5</text>
<text x="256.4" y="86.2">B</text>
<text x="326.3" y="89.6">1.5</text>
<text x="214.2" y="94.2" transform="rotate(-90 214.2 94.2)">8.94</text>
<text x="267.9" y="90.4" transform="rotate(-90 267.9 90.4)">9.6</text>
<text x="177.5" y="98.6">R2.1</text>
<text x="331.2" y="99.2">4</text>
<text x="171.5" y="110.8">R1</text>
<text x="249.9" y="115.7" transform="rotate(-90 249.9 115.7)">13.45</text>
<text x="12.7" y="125">C</text>
<text x="214.2" y="123.8" transform="rotate(-90 214.2 123.8)">6.75</text>
<text x="261.9" y="121.2" transform="rotate(-90 261.9 121.2)">5.5</text>
<text x="417.7" y="125">C</text>
<text x="142.2" y="134.8">A</text>
<text x="193.2" y="133.7">6.7</text>
<text x="289.5" y="133.7">1.5</text>
<text x="154.2" y="142.4">8.5</text>
<text x="182.8" y="142.4">18.55</text>
<text x="210.3" y="149.1">4 x</text>
<text x="222" y="149.1">2.4 完全贯穿</text>
<text x="287.4" y="145.7">11.7</text>
<text x="347.6" y="145.7">5.1</text>
<text x="144.7" y="155.7">视图 B</text>
<text x="224.2" y="153.4">4.5 X 90°</text>
<text x="71.3" y="160.2">R3.1</text>
<text x="12.7" y="175">D</text>
<text x="417.7" y="175">D</text>
<text x="4" y="191.9">零 件 代 号</text>
<text x="84.7" y="202.5" transform="rotate(-90 84.7 202.5)">27</text>
<text x="2.5" y="205">借(通)用件登记</text>
<text x="213.1" y="204.1" transform="rotate(-90 213.1 204.1)">36.3</text>
<text x="11.3" y="217.9">描图</text>
<text x="417.6" y="225">E</text>
<text x="11.2" y="231">描校</text>
<text x="5" y="244">旧底图总号</text>
<text x="148.2" y="246.4">45</text>
<text x="6.5" y="257">底图总号</text>
<text x="146.7" y="252.4">54.2</text>
<text x="237.5" y="262.1">标记</text>
<text x="246.6" y="262.1">处数</text>
<text x="268.5" y="262.1">说明</text>
<text x="290.1" y="262.1">签名</text>
<text x="305.1" y="262.1">日期</text>
<text x="317.8" y="261.4">比例</text>
<text x="330.2" y="261.4">质量</text>
<text x="342.5" y="261.4">素材</text>
<text x="354.8" y="261.4">包装</text>
<text x="9.9" y="269.9">签字</text>
<text x="62.2" y="269.8">技术要求：</text>
<text x="277.8" y="268.2">设计</text>
<text x="62.2" y="274.3">1.表面要求银白色喷砂+阳极氧化</text>
<text x="277.8" y="275.5">制图</text>
<text x="318.5" y="270.2">2:1</text>
<text x="383.9" y="270.3">视角法</text>
<text x="417.6" y="274.2">F</text>
<text x="10" y="283">日期</text>
<text x="277.8" y="282.7">校核</text>
<text x="277.8" y="290">批准</text>
<text x="357.9" y="290">喷涂</text>
<text x="393.8" y="290">设变版本</text>
<text x="34.8" y="296">1</text>
<text x="94.8" y="296">2</text>
<text x="144.8" y="296">3</text>
<text x="194.8" y="296">4</text>
<text x="244.8" y="296">5</text>
<text x="294.8" y="296">6</text>
<text x="344.8" y="296">7</text>
<text x="394.8" y="296">8</text>
</g>
<text font-size="3.5" x="238.3" y="267">公差等级</text>
<g font-size="2.5">
<text x="253.5" y="266.9">f±</text>
<text x="261.3" y="266.9">m±</text>
<text x="268.3" y="266.7">c±</text>
<text x="252.8" y="274">0.05</text>
<text x="252.8" y="270.7">0.05</text>
<text x="261.3" y="274">0.1</text>
<text x="261.3" y="270.7">0.1</text>
<text x="268.3" y="273.8">0.3</text>
<text x="268.3" y="270.5">0.2</text>
<text x="252.8" y="281.1">0.15</text>
<text x="252.8" y="277.8">0.1</text>
<text x="261.3" y="281.1">0.3</text>
<text x="261.3" y="277.8">0.2</text>
<text x="268.3" y="281">0.8</text>
<text x="268.3" y="277.6">0.5</text>
<text x="252.8" y="284.7">0.2</text>
<text x="261.3" y="284.7">0.5</text>
<text x="268.3" y="284.6">1.2</text>
<text x="252.8" y="288.2">0.3</text>
<text x="261.3" y="288.2">0.8</text>
<text x="269.5" y="288">2</text>
</g>
<g font-size="2.2">
<text x="160" y="34.9">0</text>
<text x="213.2" y="35.1">-0.10</text>
<text x="214.3" y="33">0</text>
<text x="158.9" y="37.1">-0.10</text>
<text x="218.4" y="40.7">+0.10</text>
<text x="219.4" y="42.9">0</text>
<text x="212" y="85.5" transform="rotate(-90 212 85.5)">0</text>
<text x="214.2" y="86.6" transform="rotate(-90 214.2 86.6)">-0.10</text>
<text x="332.5" y="89.6">-0.10</text>
<text x="333.6" y="87.4">0</text>
<text x="334.3" y="97">+0.10</text>
<text x="335.3" y="99.2">0</text>
<text x="212" y="115" transform="rotate(-90 212 115)">0</text>
<text x="214.2" y="116.1" transform="rotate(-90 214.2 116.1)">-0.10</text>
<text x="259.7" y="114" transform="rotate(-90 259.7 114)">0</text>
<text x="261.8" y="115.1" transform="rotate(-90 261.8 115.1)">-0.10</text>
<text x="200.4" y="131.6">0</text>
<text x="296.7" y="131.6">0</text>
<text x="199.4" y="133.7">-0.10</text>
<text x="295.6" y="133.7">-0.10</text>
<text x="160.4" y="142.4">-0.10</text>
<text x="161.5" y="140.2">0</text>
</g>
<g font-size="1.8">
<text x="239.3" y="270.7">0.5≤D≤3</text>
<text x="240.2" y="274">3＜D≤6</text>
<text x="238.8" y="280.9">30＜D≤120</text>
<text x="239.7" y="277.6">6＜D≤30</text>
<text x="238.4" y="284.5">120＜D≤400</text>
<text x="238.5" y="288">400＜D≤1000</text>
</g>
</svg>
